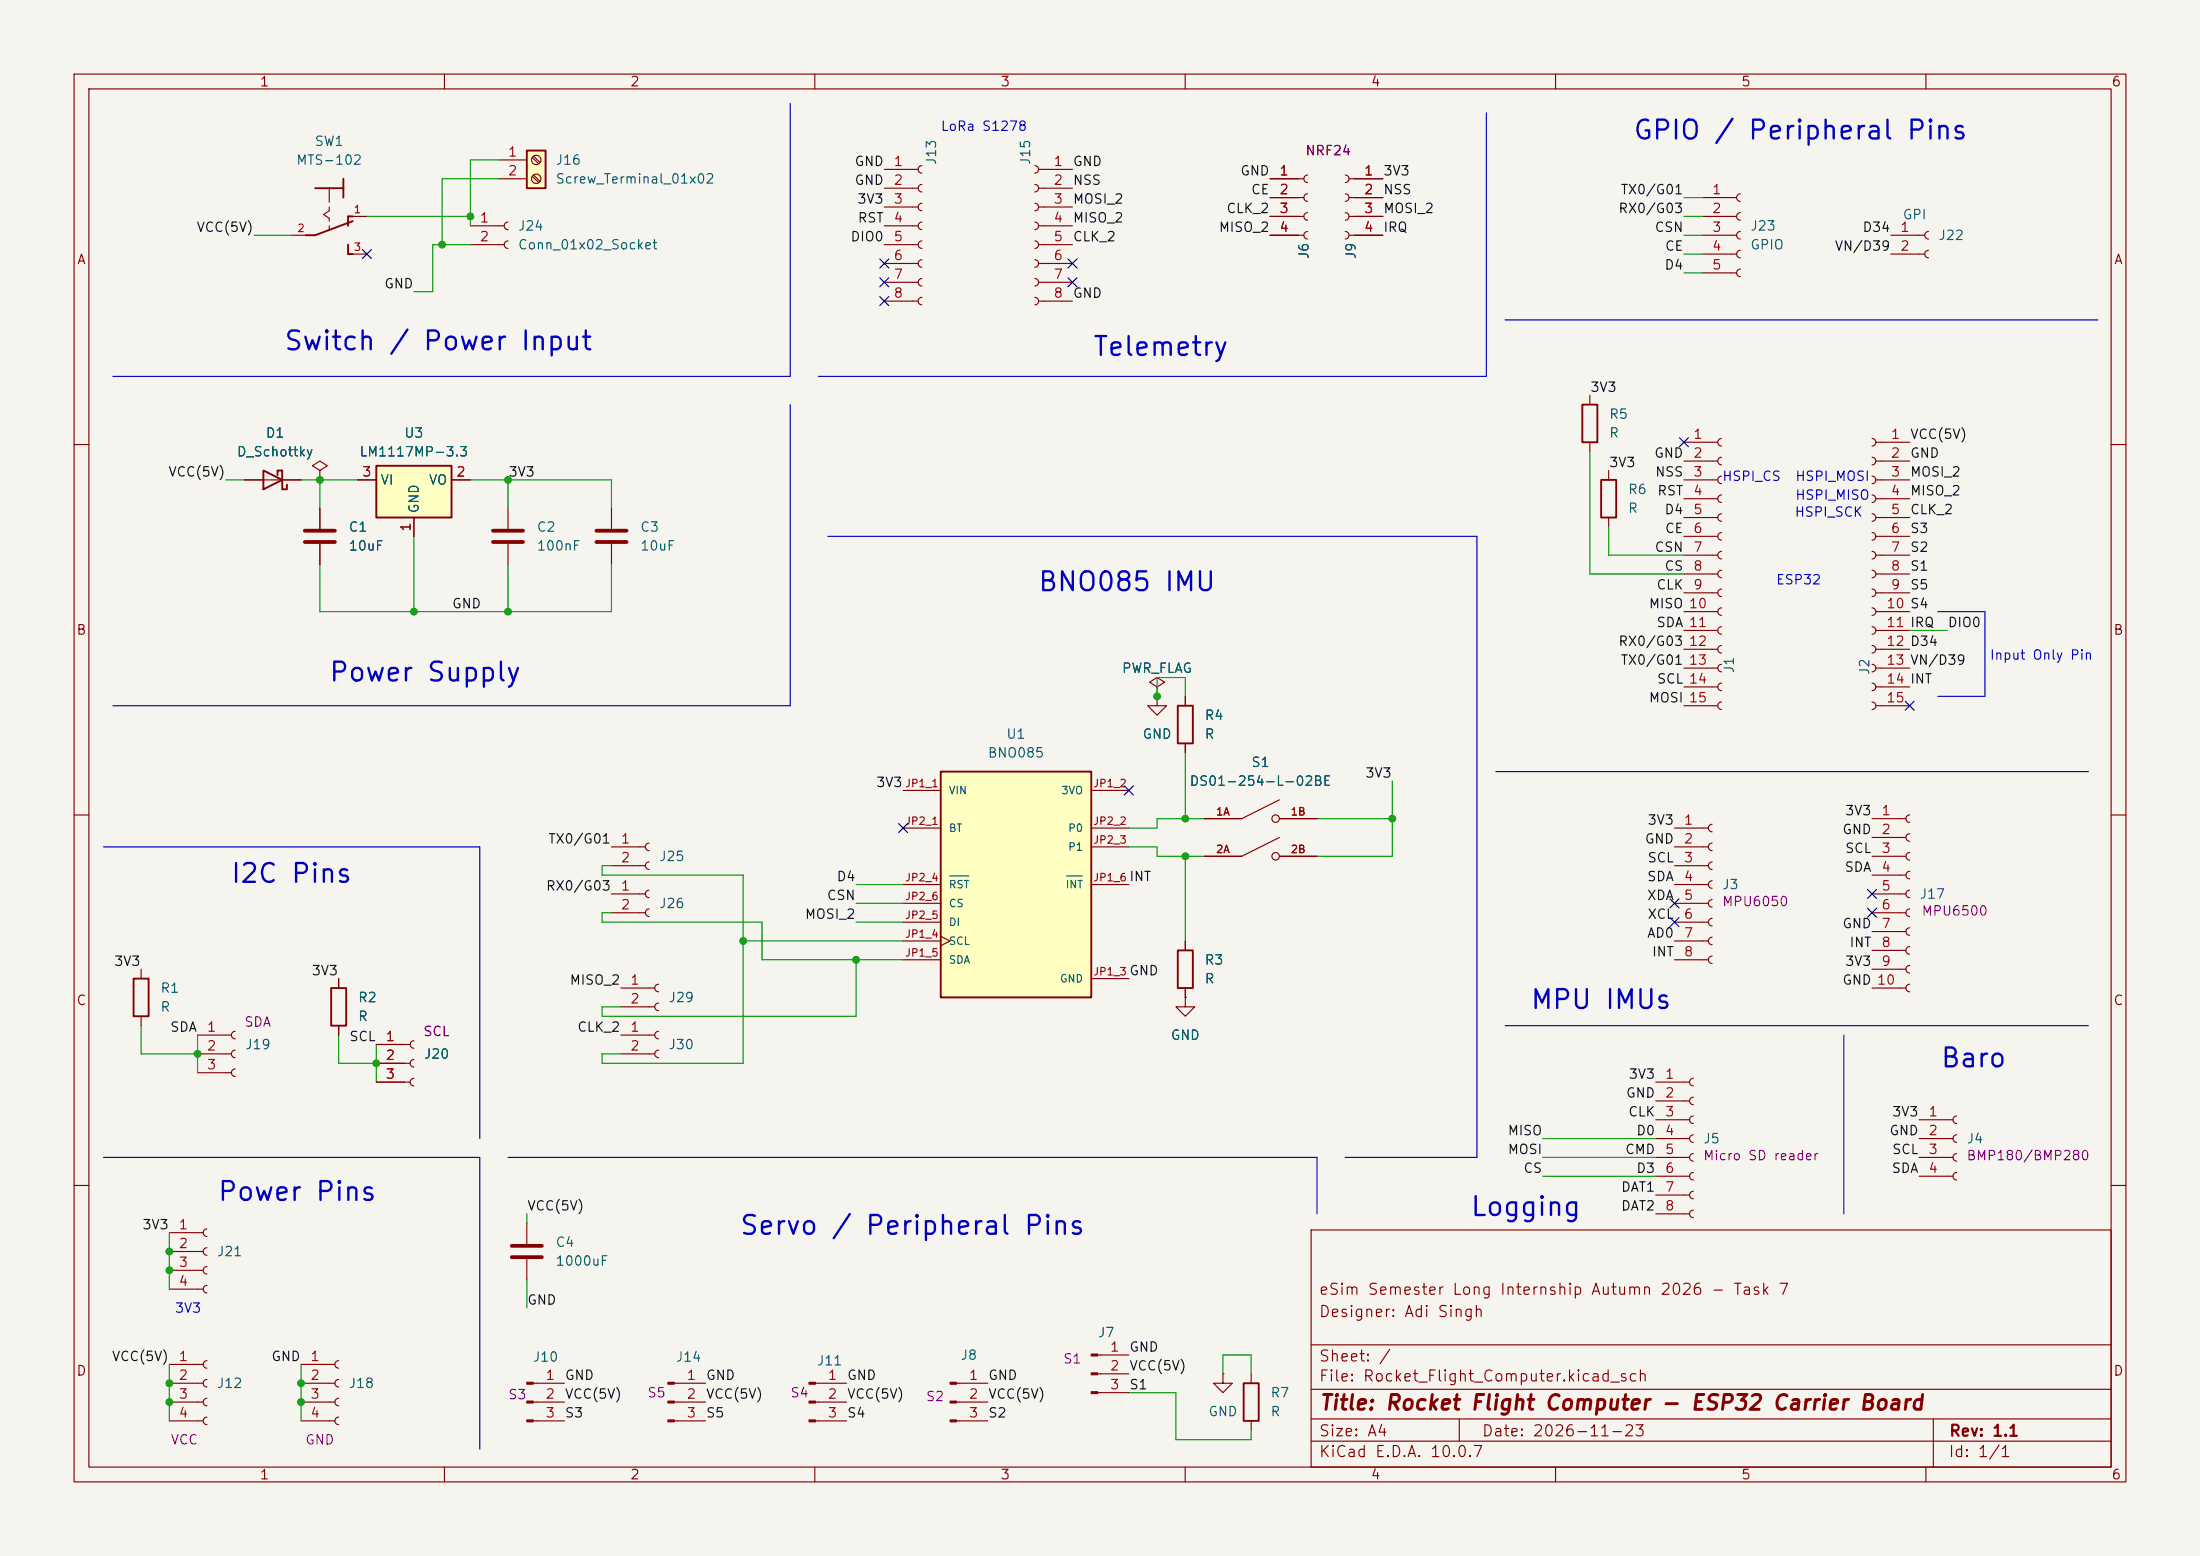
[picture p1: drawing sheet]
<svg xmlns="http://www.w3.org/2000/svg" width="297mm" height="210mm" viewBox="0 0 297 210" stroke-linecap="round" stroke-linejoin="round" font-family="sans-serif">
<path d="M0 0h297v210h-297z" fill="#f5f4ef" stroke="#f5f4ef" stroke-width=".14"/>
<g fill="none" stroke="#840000" stroke-width=".15">
<path d="M10 10h277v190h-277zM12 12h273v186h-273zM60 10v2M110 10v2M160 10v2M210 10v2M260 10v2M39.4 31.8h2.5M44.4 25.4v1.9M44.4 27.9v.5l-.7 .6 .7 .5v.3M44.4 30.5v.6M47 29.2h2.5"/>
<path d="M47 34.3h2.5M63.5 30.5h4.6M63.5 33h4.6M68.6 30a.51 .51 0 0 0-.5 .5 .51 .51 0 0 0 .5 .5M68.6 32.5a.51 .51 0 0 0-.5 .5 .51 .51 0 0 0 .5 .5M181.6 23.6a.51 .51 0 0 1 .5 .5 .51 .51 0 0 1-.5 .5M181.6 26.2a.51 .51 0 0 1 .5 .5 .51 .51 0 0 1-.5 .5M181.6 28.7a.51 .51 0 0 1 .5 .5 .51 .51 0 0 1-.5 .5M181.6 31.2a.51 .51 0 0 1 .5 .6 .51 .51 0 0 1-.5 .5M182.1 29.2h4.6M182.1 31.8h4.6M182.1 24.1h4.6"/>
<path d="M182.1 26.7h4.6M10 60h2M217.2 63.5v1.3M217.2 69.9v1.2M285 60h2M10 110h2M226.1 111.8h4.5M226.1 114.3h4.5M226.1 116.8h4.5M226.1 119.4h4.5M231.1 111.3a.51 .51 0 0 0-.5 .5 .51 .51 0 0 0 .5 .5M231.1 113.8a.51 .51 0 0 0-.5 .5 .51 .51 0 0 0 .5 .5"/>
<path d="M231.1 116.3a.51 .51 0 0 0-.5 .5 .51 .51 0 0 0 .5 .5M231.1 118.9a.51 .51 0 0 0-.5 .5 .51 .51 0 0 0 .5 .5M285 110h2M226.1 121.9h4.5M226.1 124.5h4.5M226.1 127h4.5M226.1 129.5h4.5M231.1 121.4a.51 .51 0 0 0-.5 .5 .51 .51 0 0 0 .5 .5M231.1 124a.51 .51 0 0 0-.5 .5 .51 .51 0 0 0 .5 .5M231.1 126.5a.51 .51 0 0 0-.5 .5 .51 .51 0 0 0 .5 .5M231.1 129a.51 .51 0 0 0-.5 .5 .51 .51 0 0 0 .5 .5M10 160h2"/>
<path d="M177 166h108v32h-108zM285 160h2M60 198v2M110 198v2M160 198v2M168.9 185.4v1.3M168.9 191.8v1.2M177 194.5h108M177 191.5h108M177 187.5h108M177 181.5h108M197 191.5v3"/>
<path d="M210 198v2M260 198v2M261 191.5v6.5"/>
</g>
<path d="M42.5 25.4h3.9M46.4 24.1v2.6M47 33v1.3h.6M47.6 29.2h-.6v1.3M47.6 29.8l-5.1 2h-1.2M216.2 64.8h2v5.1h-2zM167.9 186.7h2v5.1h-2z" fill="none" stroke="#840000" stroke-width=".25"/>
<path d="M71.1 20.3h2.6v5.1h-2.6z" fill="#ffffc2"/>
<path d="M71.1 20.3h2.6v5.1h-2.6zM213.6 54.6h2v5.1h-2zM159 95.3h2v5h-2zM18 132.1h2.1v5.1h-2.1zM44.7 133.4h2v5h-2z" fill="none" stroke="#840000" stroke-width=".25"/>
<g fill="none" stroke="#840000" stroke-width=".15">
<path d="M67.3 21.6h3.8M67.3 24.1h3.8M71.9 21.3l.8 .8M71.9 23.8l.8 .8M72 21.1l.9 .8M72 23.6l.9 .9M171.4 24.1h4.6M171.4 31.8h4.6M171.4 26.7h4.6M171.4 29.2h4.6M176.5 23.6a.51 .51 0 0 0-.5 .5 .51 .51 0 0 0 .5 .5M176.5 26.2a.51 .51 0 0 0-.5 .5 .51 .51 0 0 0 .5 .5"/>
<path d="M176.5 28.7a.51 .51 0 0 0-.5 .5 .51 .51 0 0 0 .5 .5M176.5 31.2a.51 .51 0 0 0-.5 .6 .51 .51 0 0 0 .5 .5M229.9 31.8h4.5M229.9 34.3h4.5M229.9 26.7h4.5M229.9 29.2h4.5M229.9 36.8h4.5M234.9 26.2a.51 .51 0 0 0-.5 .5 .51 .51 0 0 0 .5 .5M234.9 28.7a.51 .51 0 0 0-.5 .5 .51 .51 0 0 0 .5 .5M234.9 31.2a.51 .51 0 0 0-.5 .6 .51 .51 0 0 0 .5 .5M234.9 33.8a.51 .51 0 0 0-.5 .5 .51 .51 0 0 0 .5 .5M234.9 36.3a.51 .51 0 0 0-.5 .5 .51 .51 0 0 0 .5 .5"/>
<path d="M255.3 31.8h4.5M255.3 34.3h4.5M260.3 31.2a.51 .51 0 0 0-.5 .6 .51 .51 0 0 0 .5 .5M260.3 33.8a.51 .51 0 0 0-.5 .5 .51 .51 0 0 0 .5 .5M214.6 53.3v1.3M214.6 59.7v1.3M227.3 59.7h4.6M232.4 59.2a.51 .51 0 0 0-.5 .5 .51 .51 0 0 0 .5 .5M252.7 59.2a.51 .51 0 0 1 .5 .5 .51 .51 0 0 1-.5 .5M253.2 59.7h4.6M227.3 62.2h4.6M227.3 64.8h4.6"/>
<path d="M227.3 67.3h4.6M227.3 69.9h4.6M227.3 72.4h4.6M227.3 74.9h4.6M227.3 77.5h4.6M232.4 61.7a.51 .51 0 0 0-.5 .5 .51 .51 0 0 0 .5 .5M232.4 64.3a.51 .51 0 0 0-.5 .5 .51 .51 0 0 0 .5 .5M232.4 66.8a.51 .51 0 0 0-.5 .5 .51 .51 0 0 0 .5 .5M232.4 69.3a.51 .51 0 0 0-.5 .6 .51 .51 0 0 0 .5 .5M232.4 71.9a.51 .51 0 0 0-.5 .5 .51 .51 0 0 0 .5 .5M232.4 74.4a.51 .51 0 0 0-.5 .5 .51 .51 0 0 0 .5 .5M232.4 77a.51 .51 0 0 0-.5 .5 .51 .51 0 0 0 .5 .5"/>
<path d="M232.4 79.5a.51 .51 0 0 0-.5 .5 .51 .51 0 0 0 .5 .5M252.7 61.7a.51 .51 0 0 1 .5 .5 .51 .51 0 0 1-.5 .5M252.7 64.3a.51 .51 0 0 1 .5 .5 .51 .51 0 0 1-.5 .5M252.7 66.8a.51 .51 0 0 1 .5 .5 .51 .51 0 0 1-.5 .5M252.7 69.3a.51 .51 0 0 1 .5 .6 .51 .51 0 0 1-.5 .5M252.7 71.9a.51 .51 0 0 1 .5 .5 .51 .51 0 0 1-.5 .5M252.7 74.4a.51 .51 0 0 1 .5 .5 .51 .51 0 0 1-.5 .5M252.7 77a.51 .51 0 0 1 .5 .5 .51 .51 0 0 1-.5 .5M252.7 79.5a.51 .51 0 0 1 .5 .5 .51 .51 0 0 1-.5 .5M253.2 62.2h4.6M253.2 64.8h4.6M253.2 67.3h4.6"/>
<path d="M253.2 69.9h4.6M253.2 72.4h4.6M253.2 74.9h4.6M253.2 77.5h4.6M156.2 94v1.3h1.3l-1.3 1.2-1.3-1.2h1.3M156.2 94h.1M156.2 92.7l1-.6-1-.7-1 .7 1 .6v1.3M160 94v1.3M227.3 80h4.6M227.3 82.6h4.6M227.3 85.1h4.6M227.3 87.6h4.6"/>
<path d="M227.3 90.2h4.6M227.3 92.7h4.6M227.3 95.3h4.6M232.4 82a.51 .51 0 0 0-.5 .6 .51 .51 0 0 0 .5 .5M232.4 84.6a.51 .51 0 0 0-.5 .5 .51 .51 0 0 0 .5 .5M232.4 87.1a.51 .51 0 0 0-.5 .5 .51 .51 0 0 0 .5 .5M232.4 89.7a.51 .51 0 0 0-.5 .5 .51 .51 0 0 0 .5 .5M232.4 92.2a.51 .51 0 0 0-.5 .5 .51 .51 0 0 0 .5 .5M232.4 94.7a.51 .51 0 0 0-.5 .6 .51 .51 0 0 0 .5 .5M252.7 82a.51 .51 0 0 1 .5 .6 .51 .51 0 0 1-.5 .5M252.7 84.6a.51 .51 0 0 1 .5 .5 .51 .51 0 0 1-.5 .5M252.7 87.1a.51 .51 0 0 1 .5 .5 .51 .51 0 0 1-.5 .5"/>
<path d="M252.7 89.7a.51 .51 0 0 1 .5 .5 .51 .51 0 0 1-.5 .5M252.7 92.2a.51 .51 0 0 1 .5 .5 .51 .51 0 0 1-.5 .5M252.7 94.7a.51 .51 0 0 1 .5 .6 .51 .51 0 0 1-.5 .5M253.2 80h4.6M253.2 82.6h4.6M253.2 85.1h4.6M253.2 87.6h4.6M253.2 90.2h4.6M253.2 92.7h4.6M253.2 95.3h4.6M160 100.3v1.3M19 130.8v1.3"/>
<path d="M19 137.2v1.2M26.7 139.7h4.5M31.7 139.2a.51 .51 0 0 0-.5 .5 .51 .51 0 0 0 .5 .5M45.7 132.1v1.3M45.7 138.4v1.3M160 134.6v1.3h1.3l-1.3 1.3-1.3-1.3h1.3M160 134.6h.1M26.7 142.2h4.5M26.7 144.8h4.5M31.7 141.7a.51 .51 0 0 0-.5 .5 .51 .51 0 0 0 .5 .5M31.7 144.3a.51 .51 0 0 0-.5 .5 .51 .51 0 0 0 .5 .5M50.8 141h4.6"/>
<path d="M50.8 143.5h4.6M50.8 146.1h4.6M55.9 140.5a.51 .51 0 0 0-.5 .5 .51 .51 0 0 0 .5 .5M55.9 143a.51 .51 0 0 0-.5 .5 .51 .51 0 0 0 .5 .5M55.9 145.5a.51 .51 0 0 0-.5 .6 .51 .51 0 0 0 .5 .5M22.9 166.4h4.5M22.9 168.9h4.5M22.9 171.5h4.5M22.9 174h4.5M27.9 165.9a.51 .51 0 0 0-.5 .5 .51 .51 0 0 0 .5 .5M27.9 168.4a.51 .51 0 0 0-.5 .5 .51 .51 0 0 0 .5 .5M27.9 170.9a.51 .51 0 0 0-.5 .6 .51 .51 0 0 0 .5 .5"/>
<path d="M27.9 173.5a.51 .51 0 0 0-.5 .5 .51 .51 0 0 0 .5 .5M71.1 165.1v2.8M71.1 169.9v2.8M22.9 184.2h4.5M22.9 186.7h4.5M22.9 189.2h4.5M22.9 191.8h4.5M27.9 183.6a.51 .51 0 0 0-.5 .6 .51 .51 0 0 0 .5 .5M27.9 186.2a.51 .51 0 0 0-.5 .5 .51 .51 0 0 0 .5 .5M27.9 188.7a.51 .51 0 0 0-.5 .5 .51 .51 0 0 0 .5 .5M27.9 191.3a.51 .51 0 0 0-.5 .5 .51 .51 0 0 0 .5 .5M40.6 184.2h4.6"/>
<path d="M40.6 186.7h4.6M40.6 189.2h4.6M40.6 191.8h4.6M45.7 183.6a.51 .51 0 0 0-.5 .6 .51 .51 0 0 0 .5 .5M45.7 186.2a.51 .51 0 0 0-.5 .5 .51 .51 0 0 0 .5 .5M45.7 188.7a.51 .51 0 0 0-.5 .5 .51 .51 0 0 0 .5 .5M45.7 191.3a.51 .51 0 0 0-.5 .5 .51 .51 0 0 0 .5 .5M72 186.7h4.2M72 189.2h4.2M72 191.8h4.2M91 186.7h4.2M91 189.2h4.2"/>
<path d="M91 191.8h4.2M110.1 186.7h4.2M110.1 189.2h4.2M110.1 191.8h4.2M129.1 186.7h4.2M129.1 189.2h4.2M129.1 191.8h4.2M148.2 182.9h4.2M148.2 185.4h4.2M148.2 188h4.2M165.1 185.4v1.3h1.3l-1.3 1.3-1.3-1.3h1.3M165.1 185.4h.1"/>
<circle cx="72.4" cy="21.6" r=".63"/>
<circle cx="72.4" cy="24.1" r=".63"/>
</g>
<path d="M69.1 168.1h4.1M69.1 169.7h4.1" fill="none" stroke="#840000" stroke-width=".51"/>
<g fill="#840000" stroke="#840000" stroke-width=".15">
<path d="M128.3 186.6h.8v.2h-.8z"/>
<path d="M128.3 189.1h.8v.3h-.8z"/>
<path d="M128.3 191.6h.8v.3h-.8z"/>
<path d="M109.2 186.6h.9v.2h-.9z"/>
<path d="M109.2 189.1h.9v.3h-.9z"/>
<path d="M109.2 191.6h.9v.3h-.9z"/>
<path d="M147.3 182.8h.9v.2h-.9z"/>
<path d="M147.3 185.3h.9v.2h-.9z"/>
<path d="M147.3 187.8h.9v.3h-.9z"/>
<path d="M71.1 186.6h.9v.2h-.9z"/>
<path d="M71.1 189.1h.9v.3h-.9z"/>
<path d="M71.1 191.6h.9v.3h-.9z"/>
<path d="M90.2 186.6h.8v.2h-.8z"/>
<path d="M90.2 189.1h.8v.3h-.8z"/>
<path d="M90.2 191.6h.8v.3h-.8z"/>
</g>
<path d="M127 104.1h20.3v30.5h-20.3z" fill="#ffffc2"/>
<path d="M127 104.1h20.3v30.5h-20.3zM159 128.3h2v5.1h-2z" fill="none" stroke="#840000" stroke-width=".25"/>
<g fill="none" stroke="#840000" stroke-width=".15">
<path d="M119.4 22.9h4.6M119.4 25.4h4.6M119.4 27.9h4.6M119.4 30.5h4.6M119.4 33h4.6M119.4 35.6h4.6M119.4 38.1h4.6M124.5 22.4a.51 .51 0 0 0-.5 .5 .51 .51 0 0 0 .5 .5M124.5 24.9a.51 .51 0 0 0-.5 .5 .51 .51 0 0 0 .5 .5M124.5 27.4a.51 .51 0 0 0-.5 .5 .51 .51 0 0 0 .5 .5M124.5 30a.51 .51 0 0 0-.5 .5 .51 .51 0 0 0 .5 .5M124.5 32.5a.51 .51 0 0 0-.5 .5 .51 .51 0 0 0 .5 .5"/>
<path d="M124.5 35.1a.51 .51 0 0 0-.5 .5 .51 .51 0 0 0 .5 .5M124.5 37.6a.51 .51 0 0 0-.5 .5 .51 .51 0 0 0 .5 .5M139.7 22.4a.51 .51 0 0 1 .5 .5 .51 .51 0 0 1-.5 .5M139.7 24.9a.51 .51 0 0 1 .5 .5 .51 .51 0 0 1-.5 .5M139.7 27.4a.51 .51 0 0 1 .5 .5 .51 .51 0 0 1-.5 .5M139.7 30a.51 .51 0 0 1 .5 .5 .51 .51 0 0 1-.5 .5M139.7 32.5a.51 .51 0 0 1 .5 .5 .51 .51 0 0 1-.5 .5M139.7 35.1a.51 .51 0 0 1 .5 .5 .51 .51 0 0 1-.5 .5M139.7 37.6a.51 .51 0 0 1 .5 .5 .51 .51 0 0 1-.5 .5M140.2 22.9h4.6M140.2 25.4h4.6M140.2 27.9h4.6"/>
<path d="M140.2 30.5h4.6M140.2 33h4.6M140.2 35.6h4.6M140.2 38.1h4.6M119.4 40.6h4.6M124.5 40.1a.51 .51 0 0 0-.5 .5 .51 .51 0 0 0 .5 .5M139.7 40.1a.51 .51 0 0 1 .5 .5 .51 .51 0 0 1-.5 .5M140.2 40.6h4.6M43.2 63.5l1-.6-1-.7-1 .7 1 .6v1.3M43.2 64.8h.1M68.6 68.6v2.8M68.6 73.4v2.8"/>
<path d="M82.5 68.6v2.8M82.5 73.4v2.8M82.5 114.3h4.6M82.5 116.8h4.6M87.6 113.8a.51 .51 0 0 0-.5 .5 .51 .51 0 0 0 .5 .5M87.6 116.3a.51 .51 0 0 0-.5 .5 .51 .51 0 0 0 .5 .5M121.9 106.7h5.1M121.9 119.4h5.1M121.9 111.8h5.1M147.3 106.7h5.1M147.3 119.4h5.1M147.3 111.8h5.1"/>
<path d="M147.3 114.3h5.1M172.7 108l-5.1 2.5h-5M172.7 110.5h5.1M172.7 113l-5.1 2.6h-5M172.7 115.6h5.1M252.7 110.5h4.6M252.7 113h4.6M252.7 115.6h4.6M252.7 118.1h4.6M257.8 110a.51 .51 0 0 0-.5 .5 .51 .51 0 0 0 .5 .5M257.8 112.5a.51 .51 0 0 0-.5 .5 .51 .51 0 0 0 .5 .5M257.8 115.1a.51 .51 0 0 0-.5 .5 .51 .51 0 0 0 .5 .5"/>
<path d="M257.8 117.6a.51 .51 0 0 0-.5 .5 .51 .51 0 0 0 .5 .5M82.5 120.7h4.6M82.5 123.2h4.6M83.8 139.7h4.6M83.8 133.4h4.6M83.8 135.9h4.6M87.6 120.1a.51 .51 0 0 0-.5 .6 .51 .51 0 0 0 .5 .5M87.6 122.7a.51 .51 0 0 0-.5 .5 .51 .51 0 0 0 .5 .5M88.9 139.2a.51 .51 0 0 0-.5 .5 .51 .51 0 0 0 .5 .5M88.9 132.8a.51 .51 0 0 0-.5 .6 .51 .51 0 0 0 .5 .5M88.9 135.4a.51 .51 0 0 0-.5 .5 .51 .51 0 0 0 .5 .5M121.9 127h5.1"/>
<path d="M121.9 129.5h5.1M121.9 124.5h5.1M121.9 121.9h5.1M127 126.4l1.3 .6-1.3 .6M147.3 132.1h5.1M160 127v1.3M160 133.4v1.2M252.7 120.7h4.6M252.7 123.2h4.6M252.7 133.4h4.6M252.7 125.7h4.6M252.7 128.3h4.6"/>
<path d="M252.7 130.8h4.6M257.8 120.1a.51 .51 0 0 0-.5 .6 .51 .51 0 0 0 .5 .5M257.8 122.7a.51 .51 0 0 0-.5 .5 .51 .51 0 0 0 .5 .5M257.8 125.2a.51 .51 0 0 0-.5 .5 .51 .51 0 0 0 .5 .5M257.8 127.8a.51 .51 0 0 0-.5 .5 .51 .51 0 0 0 .5 .5M257.8 130.3a.51 .51 0 0 0-.5 .5 .51 .51 0 0 0 .5 .5M257.8 132.8a.51 .51 0 0 0-.5 .6 .51 .51 0 0 0 .5 .5M83.8 142.2h4.6M88.9 141.7a.51 .51 0 0 0-.5 .5 .51 .51 0 0 0 .5 .5M223.5 146.1h4.6M223.5 148.6h4.6M223.5 151.1h4.6"/>
<path d="M223.5 153.7h4.6M223.5 156.2h4.6M223.5 158.8h4.6M228.6 145.5a.51 .51 0 0 0-.5 .6 .51 .51 0 0 0 .5 .5M228.6 148.1a.51 .51 0 0 0-.5 .5 .51 .51 0 0 0 .5 .5M228.6 150.6a.51 .51 0 0 0-.5 .5 .51 .51 0 0 0 .5 .5M228.6 153.2a.51 .51 0 0 0-.5 .5 .51 .51 0 0 0 .5 .5M228.6 155.7a.51 .51 0 0 0-.5 .5 .51 .51 0 0 0 .5 .5M228.6 158.2a.51 .51 0 0 0-.5 .6 .51 .51 0 0 0 .5 .5M259.1 151.1h4.6M259.1 153.7h4.6M259.1 156.2h4.6"/>
<path d="M259.1 158.8h4.6M264.2 150.6a.51 .51 0 0 0-.5 .5 .51 .51 0 0 0 .5 .5M264.2 153.2a.51 .51 0 0 0-.5 .5 .51 .51 0 0 0 .5 .5M264.2 155.7a.51 .51 0 0 0-.5 .5 .51 .51 0 0 0 .5 .5M264.2 158.2a.51 .51 0 0 0-.5 .6 .51 .51 0 0 0 .5 .5M223.5 161.3h4.6M223.5 163.8h4.6M228.6 160.8a.51 .51 0 0 0-.5 .5 .51 .51 0 0 0 .5 .5M228.6 163.3a.51 .51 0 0 0-.5 .5 .51 .51 0 0 0 .5 .5"/>
<circle cx="172.2" cy="110.5" r=".51"/>
<circle cx="172.2" cy="115.6" r=".51"/>
</g>
<path d="M128.2 118.2h2.6M144 118.2h2.1" fill="none" stroke="#006464" stroke-width=".15"/>
<path d="M66.5 71.6h4.1M66.5 73.2h4.1M80.5 71.6h4.1M80.5 73.2h4.1" fill="none" stroke="#840000" stroke-width=".51"/>
<path d="M50.8 62.9h10.2v7h-10.2z" fill="#ffffc2"/>
<path d="M35.6 63.5l2.5 1.3-2.5 1.2zM37.5 64.1v-.6h.6v2.5h.6v-.6M50.8 62.9h10.2v7h-10.2z" fill="none" stroke="#840000" stroke-width=".25"/>
<g fill="none" stroke="#840000" stroke-width=".15">
<path d="M171.4 24.1h3.9M171.4 26.7h3.9M171.4 29.2h3.9M171.4 31.8h3.9M182.9 24.1h3.8M182.9 26.7h3.8M182.9 29.2h3.8M182.9 31.8h3.8M33 64.8h7.6M43.2 64.8h.1M43.2 68.6v2.8M43.2 73.4v2.8"/>
<path d="M48.3 64.8h2.5M55.9 69.9v2.5M61 64.8h2.5M156.2 94h.1M160 94v1.3M160 100.3v1.3M162.6 110.5h5M162.6 115.6h5M172.7 110.5h5.1M172.7 115.6h5.1M45.7 132.1v1.3M45.7 138.4v1.3"/>
<path d="M160 134.6h.1M160 127v1.3M160 133.4v1.2M50.8 141h3.8M50.8 143.5h3.8M50.8 146.1h3.8"/>
</g>
<path d="M41.1 71.6h4.1M41.1 73.2h4.1" fill="none" stroke="#840000" stroke-width=".51"/>
<path d="M106.7 14v36.8h-91.5M200.7 15.2v35.6h-90.2M106.7 54.6v40.7h-91.5M203.2 43.2h80M111.8 72.4h87.6v83.8h-17.8M261.6 82.6h6.4v11.4h-6.4M14 114.3h50.8v39.4M201.9 104.1h80M203.2 138.4h78.7M248.9 139.7v24.1M14 156.2h50.8v39.4M68.6 156.2h109.2v7.6" fill="none" stroke="#0000c2" stroke-width=".15"/>
<g fill="none" stroke="#009600" stroke-width=".15">
<path d="M34.3 31.8h5.1M49.5 29.2h14M63.5 33h-5.1v6.4h-2.5M67.3 21.6h-3.8v8.9M67.3 24.1h-7.6v8.9M227.3 31.8h2.6M227.3 29.2h2.6M227.3 36.8h2.6M227.3 34.3h2.6M227.3 26.7h2.6M30.5 64.8h2.5M40.6 64.8h7.7"/>
<path d="M43.2 76.2v6.4h39.3v-6.4M43.2 64.8v3.8M55.9 72.4v10.2M63.5 64.8h19v3.8M68.6 64.8v3.8M68.6 76.2v6.4M214.6 61v16.5h12.7M217.2 71.1v3.8h10.1M156.2 94v-2.6h3.8v2.6M257.8 85.1h5.1M82.5 116.8h-1.2v1.3h19v25.4h-19v-1.3h2.5M115.6 119.4h6.3"/>
<path d="M152.4 114.3h3.8v1.3h6.4M160 101.6v8.9M160 115.6v11.4M162.6 110.5h-6.4v1.3h-3.8M177.8 110.5h10.2M188 105.4v10.2h-10.2M19 138.4v3.8h7.7M26.7 139.7v5.1M45.7 139.7v3.8h5.1M82.5 123.2h-1.2v1.3h21.6v5h19M100.3 127h21.6M115.6 129.5v7.7h-34.3v-1.3h2.5"/>
<path d="M115.6 124.5h6.3M115.6 121.9h6.3M50.8 141v5.1M208.3 156.2h15.2M208.3 153.7h15.2M208.3 158.8h15.2M22.9 166.4v7.6M71.1 163.8v1.3M71.1 172.7v3.8M22.9 184.2v7.6M40.6 184.2v7.6M152.4 188h6.3v6.3h10.2v-1.3"/>
<path d="M165.1 185.4v-2.5h3.8v2.5"/>
</g>
<g fill="none" stroke="#000084" stroke-width=".15">
<path d="M48.9 33.7l1.2 1.2M50.1 33.7l-1.2 1.2M118.8 37.5l1.2 1.2M118.8 35l1.2 1.2M120 37.5l-1.2 1.2M120 35l-1.2 1.2M144.2 35l1.2 1.2M144.2 37.5l1.2 1.2M145.4 35l-1.2 1.2M145.4 37.5l-1.2 1.2M118.8 40l1.2 1.2M120 40l-1.2 1.2"/>
<path d="M226.7 59.1l1.2 1.2M227.9 59.1l-1.2 1.2M257.2 94.6l1.2 1.3M258.4 94.6l-1.2 1.3M121.3 111.2l1.2 1.2M122.5 111.2l-1.2 1.2M151.8 106.1l1.2 1.2M153 106.1l-1.2 1.2M225.5 121.3l1.2 1.2M225.5 123.9l1.2 1.2M226.7 121.3l-1.2 1.2M226.7 123.9l-1.2 1.2"/>
<path d="M252.1 122.6l1.2 1.2M252.1 120l1.2 1.3M253.3 122.6l-1.2 1.2M253.3 120l-1.2 1.3"/>
</g>
<g fill="#009600" stroke="#009600" stroke-width=".14">
<circle cx="115.6" cy="129.5" r=".46"/>
<circle cx="100.3" cy="127" r=".46"/>
<circle cx="188" cy="110.5" r=".46"/>
<circle cx="68.6" cy="64.8" r=".46"/>
<circle cx="59.7" cy="33" r=".46"/>
<circle cx="63.5" cy="29.2" r=".46"/>
<circle cx="22.9" cy="168.9" r=".46"/>
<circle cx="26.7" cy="142.2" r=".46"/>
<circle cx="40.6" cy="189.2" r=".46"/>
<circle cx="40.6" cy="186.7" r=".46"/>
<circle cx="22.9" cy="186.7" r=".46"/>
<circle cx="22.9" cy="189.2" r=".46"/>
<circle cx="22.9" cy="171.5" r=".46"/>
<circle cx="50.8" cy="143.5" r=".46"/>
<circle cx="55.9" cy="82.6" r=".46"/>
<circle cx="43.2" cy="64.8" r=".46"/>
<circle cx="68.6" cy="82.6" r=".46"/>
<circle cx="160" cy="115.6" r=".46"/>
<circle cx="160" cy="110.5" r=".46"/>
<circle cx="156.2" cy="94" r=".46"/>
</g>
<g font-size="2.5" fill="#0000c2">
<text x="220.3" y="19.5">GPIO / Peripheral Pins</text>
<text x="38.2" y="47.9">Switch / Power Input</text>
<text x="147.4" y="48.7">Telemetry</text>
<text x="140" y="80.4">BNO085 IMU</text>
<text x="44.3" y="92.6">Power Supply</text>
<text x="31" y="119.8">I2C Pins</text>
<text x="206.5" y="136.8">MPU IMUs</text>
<text x="261.8" y="144.7">Baro</text>
<text x="29.2" y="162.7">Power Pins</text>
<text x="99.7" y="167.3">Servo / Peripheral Pins</text>
<text x="198.4" y="164.7">Logging</text>
</g>
<text font-size="2" fill="#840000" x="178" y="190.8">Title: Rocket Flight Computer - ESP32 Carrier Board</text>
<g font-size="1.5" fill="#840000">
<text x="178" y="178.1">Designer: Adi Singh</text>
<text x="178" y="175.1">eSim Semester Long Internship Autumn 2026 - Task 7</text>
<text x="178" y="184.1">Sheet: /</text>
<text x="178" y="186.8">File: Rocket_Flight_Computer.kicad_sch</text>
<text x="178" y="197">KiCad E.D.A. 10.0.7</text>
<text x="178" y="194.2">Size: A4</text>
<text x="200" y="194.2">Date: 2026-11-23</text>
<text x="263" y="197">Id: 1/1</text>
<text x="263" y="194.2">Rev: 1.1</text>
</g>
<g font-size="1.3" fill="#840000">
<text x="35" y="12">1</text>
<text x="85" y="12">2</text>
<text x="135" y="12">3</text>
<text x="185" y="12">4</text>
<text x="235" y="12">5</text>
<text x="285" y="12">6</text>
<text x="10.3" y="36">A</text>
<text x="285.3" y="36">A</text>
<text x="10.2" y="86">B</text>
<text x="285.2" y="86">B</text>
<text x="10.2" y="136">C</text>
<text x="285.2" y="136">C</text>
<text x="10.2" y="186">D</text>
<text x="285.2" y="186">D</text>
<text x="35" y="200">1</text>
<text x="85" y="200">2</text>
<text x="135" y="200">3</text>
<text x="185" y="200">4</text>
<text x="235" y="200">5</text>
<text x="285" y="200">6</text>
</g>
<g font-size="1.3" fill="#0000c2">
<text x="126.9" y="18">LoRa S1278</text>
<text x="232.4" y="65.2">HSPI_CS</text>
<text x="242.3" y="65.2">HSPI_MOSI</text>
<text x="242.2" y="70.1">HSPI_SCK</text>
<text x="242.3" y="67.8">HSPI_MISO</text>
<text x="239.7" y="79.2">ESP32</text>
<text x="268.5" y="89.4">Input Only Pin</text>
<text x="23.5" y="177.5">3V3</text>
</g>
<g font-size="1.3" fill="#006464">
<text x="39.9" y="22.6">MTS-102</text>
<text x="42.4" y="20">SW1</text>
<text x="74.9" y="22.6">J16</text>
<text x="126.7" y="22.4" transform="rotate(-90 126.7 22.4)">J13</text>
<text x="139.4" y="22.4" transform="rotate(-90 139.4 22.4)">J15</text>
<text x="74.9" y="25.1">Screw_Terminal_01x02</text>
<text x="256.8" y="29.9">GPI</text>
<text x="69.8" y="31.4">J24</text>
<text x="69.8" y="34">Conn_01x02_Socket</text>
<text x="177" y="35.1" transform="rotate(-90 177 35.1)">J6</text>
<text x="183.3" y="35.1" transform="rotate(-90 183.3 35.1)">J9</text>
<text x="236.2" y="31.4">J23</text>
<text x="236.2" y="34">GPIO</text>
<text x="261.6" y="32.7">J22</text>
<text x="35.8" y="59.4">D1</text>
<text x="54.5" y="59.4">U3</text>
<text x="217.2" y="56.8">R5</text>
<text x="217.2" y="59.4">R</text>
<text x="31.9" y="61.9">D_Schottky</text>
<text x="48.4" y="61.9">LM1117MP-3.3</text>
<text x="51.3" y="65.7">VI</text>
<text x="57.8" y="65.7">VO</text>
<text x="56.8" y="69.4" transform="rotate(-90 56.8 69.4)">GND</text>
<text x="219.7" y="67">R6</text>
<text x="219.7" y="69.5">R</text>
<text x="47" y="72.1">C1</text>
<text x="47" y="74.6">10uF</text>
<text x="72.4" y="72.1">C2</text>
<text x="72.4" y="74.6">100nF</text>
<text x="86.3" y="72.1">C3</text>
<text x="86.3" y="74.6">10uF</text>
<text x="151.4" y="91.1">PWR_FLAG</text>
<text x="234.4" y="90.9" transform="rotate(-90 234.4 90.9)">J1</text>
<text x="252.7" y="91.2" transform="rotate(-90 252.7 91.2)">J2</text>
<text x="135.8" y="100">U1</text>
<text x="154.1" y="100">GND</text>
<text x="162.5" y="97.5">R4</text>
<text x="162.5" y="100">R</text>
<text x="133.3" y="102.6">BNO085</text>
<text x="160.5" y="106.4">DS01-254-L-02BE</text>
<text x="168.8" y="103.8">S1</text>
<text x="88.9" y="116.5">J25</text>
<text x="88.9" y="122.9">J26</text>
<text x="232.4" y="120.3">J3</text>
<text x="259.1" y="121.6">J17</text>
<text x="162.5" y="130.5">R3</text>
<text x="21.6" y="134.3">R1</text>
<text x="21.6" y="136.9">R</text>
<text x="48.2" y="135.6">R2</text>
<text x="90.2" y="135.6">J29</text>
<text x="162.5" y="133">R</text>
<text x="33" y="141.9">J19</text>
<text x="48.2" y="138.1">R</text>
<text x="57.1" y="143.2">J20</text>
<text x="90.2" y="141.9">J30</text>
<text x="158" y="140.7">GND</text>
<text x="229.9" y="154.6">J5</text>
<text x="265.4" y="154.6">J4</text>
<text x="29.2" y="169.9">J21</text>
<text x="74.9" y="168.6">C4</text>
<text x="74.9" y="171.1">1000uF</text>
<text x="71.8" y="184.1">J10</text>
<text x="91.1" y="184.1">J14</text>
<text x="110.2" y="184.6">J11</text>
<text x="129.6" y="183.8">J8</text>
<text x="148.1" y="180.8">J7</text>
<text x="29.2" y="187.7">J12</text>
<text x="47" y="187.7">J18</text>
<text x="163" y="191.5">GND</text>
<text x="171.4" y="188.9">R7</text>
<text x="171.4" y="191.5">R</text>
</g>
<g font-size="1.3" fill="#a90000">
<text x="68.5" y="21.5">1</text>
<text x="68.5" y="24">2</text>
<text x="120.6" y="22.7">1</text>
<text x="142.1" y="22.7">1</text>
<text x="172.6" y="24">1</text>
<text x="184.1" y="24">1</text>
<text x="120.6" y="25.3">2</text>
<text x="120.6" y="27.8">3</text>
<text x="142.1" y="25.3">2</text>
<text x="142.1" y="27.8">3</text>
<text x="172.6" y="26.5">2</text>
<text x="172.6" y="29.1">3</text>
<text x="184.1" y="26.5">2</text>
<text x="184.1" y="29.1">3</text>
<text x="231" y="26.5">1</text>
<text x="231" y="29.1">2</text>
<text x="64.7" y="30.3">1</text>
<text x="64.7" y="32.9">2</text>
<text x="120.6" y="30.3">4</text>
<text x="120.6" y="32.9">5</text>
<text x="120.6" y="35.4">6</text>
<text x="142.1" y="30.3">4</text>
<text x="142.1" y="32.9">5</text>
<text x="142.1" y="35.4">6</text>
<text x="172.6" y="31.6">4</text>
<text x="184.1" y="31.6">4</text>
<text x="231" y="31.6">3</text>
<text x="231" y="34.2">4</text>
<text x="256.4" y="31.6">1</text>
<text x="256.4" y="34.2">2</text>
<text x="120.6" y="38">7</text>
<text x="120.6" y="40.5">8</text>
<text x="142.1" y="38">7</text>
<text x="142.1" y="40.5">8</text>
<text x="231" y="36.7">5</text>
<text x="228.5" y="59.6">1</text>
<text x="255.2" y="59.6">1</text>
<text x="48.8" y="64.6">3</text>
<text x="61.5" y="64.6">2</text>
<text x="228.5" y="62.1">2</text>
<text x="228.5" y="64.6">3</text>
<text x="255.2" y="62.1">2</text>
<text x="255.2" y="64.6">3</text>
<text x="55.7" y="71.9" transform="rotate(-90 55.7 71.9)">1</text>
<text x="228.5" y="67.2">4</text>
<text x="228.5" y="69.7">5</text>
<text x="255.2" y="67.2">4</text>
<text x="255.2" y="69.7">5</text>
<text x="228.5" y="72.3">6</text>
<text x="228.5" y="74.8">7</text>
<text x="228.5" y="77.3">8</text>
<text x="255.2" y="72.3">6</text>
<text x="255.2" y="74.8">7</text>
<text x="255.2" y="77.3">8</text>
<text x="228.5" y="79.9">9</text>
<text x="254.6" y="82.4">10 S4</text>
<text x="255.2" y="79.9">9</text>
<text x="227.9" y="87.5">12</text>
<text x="254.6" y="85">11 IRQ</text>
<text x="254.6" y="87.5">12 D34</text>
<text x="227.9" y="90">13</text>
<text x="254.6" y="90">13 VN/D39</text>
<text x="254.6" y="92.6">14 INT</text>
<text x="254.6" y="95.1">15</text>
<text x="227.2" y="111.6">1</text>
<text x="253.9" y="110.4">1</text>
<text x="253.9" y="112.9">2</text>
<text x="83.7" y="114.2">1</text>
<text x="83.7" y="116.7">2</text>
<text x="227.2" y="114.2">2</text>
<text x="227.2" y="116.7">3</text>
<text x="227.2" y="119.2">4</text>
<text x="253.9" y="115.4">3</text>
<text x="253.9" y="118">4</text>
<text x="83.7" y="120.5">1</text>
<text x="83.7" y="123.1">2</text>
<text x="227.2" y="121.8">5</text>
<text x="227.2" y="124.3">6</text>
<text x="253.9" y="120.5">5</text>
<text x="253.9" y="123.1">6</text>
<text x="253.9" y="125.6">7</text>
<text x="227.2" y="126.9">7</text>
<text x="227.2" y="129.4">8</text>
<text x="253.9" y="128.1">8</text>
<text x="253.9" y="130.7">9</text>
<text x="85" y="133.2">1</text>
<text x="85" y="135.8">2</text>
<text x="27.8" y="139.6">1</text>
<text x="27.8" y="142.1">2</text>
<text x="52" y="140.8">1</text>
<text x="52" y="143.4">2</text>
<text x="85" y="139.6">1</text>
<text x="85" y="142.1">2</text>
<text x="27.8" y="144.6">3</text>
<text x="52" y="145.9">3</text>
<text x="224.7" y="145.9">1</text>
<text x="224.7" y="148.5">2</text>
<text x="224.7" y="151">3</text>
<text x="224.7" y="153.5">4</text>
<text x="260.3" y="151">1</text>
<text x="260.3" y="153.5">2</text>
<text x="224.7" y="156.1">5</text>
<text x="224.7" y="158.6">6</text>
<text x="224.7" y="161.2">7</text>
<text x="260.3" y="156.1">3</text>
<text x="260.3" y="158.6">4</text>
<text x="24" y="166.2">1</text>
<text x="224.7" y="163.7">8</text>
<text x="24" y="168.8">2</text>
<text x="24" y="171.3">3</text>
<text x="24" y="173.9">4</text>
<text x="24" y="184">1</text>
<text x="41.8" y="184">1</text>
<text x="149.8" y="182.7">1</text>
<text x="149.8" y="185.3">2</text>
<text x="24" y="186.6">2</text>
<text x="24" y="189.1">3</text>
<text x="24" y="191.6">4</text>
<text x="41.8" y="186.6">2</text>
<text x="41.8" y="189.1">3</text>
<text x="41.8" y="191.6">4</text>
<text x="73.6" y="186.6">1</text>
<text x="73.6" y="189.1">2</text>
<text x="73.6" y="191.6">3</text>
<text x="92.6" y="186.6">1</text>
<text x="92.6" y="189.1">2</text>
<text x="92.6" y="191.6">3</text>
<text x="111.7" y="186.6">1</text>
<text x="111.7" y="189.1">2</text>
<text x="111.7" y="191.6">3</text>
<text x="130.7" y="186.6">1</text>
<text x="130.7" y="189.1">2</text>
<text x="130.7" y="191.6">3</text>
<text x="149.8" y="187.8">3</text>
</g>
<g font-size="1.3" fill="#0f0f0f">
<text x="115.3" y="22.7">GND</text>
<text x="144.8" y="22.7">GND</text>
<text x="115.3" y="25.3">GND</text>
<text x="115.6" y="27.8">3V3</text>
<text x="144.8" y="25.3">NSS</text>
<text x="144.8" y="27.8">MOSI_2</text>
<text x="165.5" y="29.1">CLK_2</text>
<text x="167.4" y="24">GND</text>
<text x="168.8" y="26.5">CE</text>
<text x="186.7" y="24">3V3</text>
<text x="186.7" y="26.5">NSS</text>
<text x="186.7" y="29.1">MOSI_2</text>
<text x="218.4" y="29.1">RX0/G03</text>
<text x="218.7" y="26.5">TX0/G01</text>
<text x="26.4" y="31.6">VCC(5V)</text>
<text x="114.7" y="32.9">DIO0</text>
<text x="115.7" y="30.4">RST</text>
<text x="144.8" y="32.9">CLK_2</text>
<text x="144.8" y="30.4">MISO_2</text>
<text x="164.4" y="31.6">MISO_2</text>
<text x="186.7" y="31.6">IRQ</text>
<text x="223.3" y="31.6">CSN</text>
<text x="224.7" y="34.2">CE</text>
<text x="247.6" y="34.2">VN/D39</text>
<text x="251.4" y="31.6">D34</text>
<text x="51.8" y="39.2">GND</text>
<text x="144.8" y="40.5">GND</text>
<text x="224.6" y="36.7">D4</text>
<text x="214.6" y="53.2">3V3</text>
<text x="257.8" y="59.6">VCC(5V)</text>
<text x="22.6" y="64.6">VCC(5V)</text>
<text x="68.6" y="64.6">3V3</text>
<text x="217.1" y="63.4">3V3</text>
<text x="223.2" y="62.1">GND</text>
<text x="223.4" y="64.6">NSS</text>
<text x="257.8" y="64.6">MOSI_2</text>
<text x="257.8" y="62.1">GND</text>
<text x="223.7" y="67.2">RST</text>
<text x="224.6" y="69.7">D4</text>
<text x="257.8" y="67.2">MISO_2</text>
<text x="257.8" y="69.7">CLK_2</text>
<text x="223.3" y="74.8">CSN</text>
<text x="224.6" y="77.3">CS</text>
<text x="224.7" y="72.3">CE</text>
<text x="257.8" y="77.3">S1</text>
<text x="257.8" y="72.3">S3</text>
<text x="257.8" y="74.8">S2</text>
<text x="60.9" y="82.4">GND</text>
<text x="222.5" y="82.4">MISO 10</text>
<text x="223.5" y="79.9">CLK</text>
<text x="257.8" y="79.9">S5</text>
<text x="218.4" y="87.5">RX0/G03</text>
<text x="223.5" y="85">SDA 11</text>
<text x="262.9" y="85">DIO0</text>
<text x="218.7" y="90">TX0/G01</text>
<text x="222.5" y="95.1">MOSI 15</text>
<text x="223.6" y="92.6">SCL 14</text>
<text x="118.2" y="106.6">3V3</text>
<text x="184.2" y="105.3">3V3</text>
<text x="222.3" y="111.6">3V3</text>
<text x="248.6" y="112.9">GND</text>
<text x="249" y="110.4">3V3</text>
<text x="73.9" y="114.2">TX0/G01</text>
<text x="112.9" y="119.3">D4</text>
<text x="152.4" y="119.3">INT</text>
<text x="222" y="114.2">GND</text>
<text x="222.3" y="119.3">SDA</text>
<text x="222.3" y="116.7">SCL</text>
<text x="248.9" y="118">SDA</text>
<text x="249" y="115.4">SCL</text>
<text x="73.6" y="120.5">RX0/G03</text>
<text x="108.6" y="124.3">MOSI_2</text>
<text x="111.5" y="121.8">CSN</text>
<text x="222.3" y="121.8">XDA</text>
<text x="222.3" y="124.3">XCL</text>
<text x="248.6" y="125.6">GND</text>
<text x="15.3" y="130.7">3V3</text>
<text x="42" y="132">3V3</text>
<text x="152.4" y="132">GND</text>
<text x="222.3" y="126.9">AD0</text>
<text x="222.9" y="129.4">INT</text>
<text x="249" y="130.7">3V3</text>
<text x="249.6" y="128.1">INT</text>
<text x="76.8" y="133.2">MISO_2</text>
<text x="248.6" y="133.2">GND 10</text>
<text x="22.9" y="139.6">SDA</text>
<text x="47.1" y="140.8">SCL</text>
<text x="77.8" y="139.6">CLK_2</text>
<text x="219.4" y="148.5">GND</text>
<text x="219.8" y="145.9">3V3</text>
<text x="203.5" y="153.5">MISO</text>
<text x="219.7" y="151">CLK</text>
<text x="220.8" y="153.5">D0</text>
<text x="255" y="153.5">GND</text>
<text x="255.3" y="151">3V3</text>
<text x="203.5" y="156.1">MOSI</text>
<text x="205.6" y="158.6">CS</text>
<text x="218.8" y="161.2">DAT1</text>
<text x="219.3" y="156.1">CMD</text>
<text x="220.8" y="158.6">D3</text>
<text x="255.3" y="158.6">SDA</text>
<text x="255.3" y="156.1">SCL</text>
<text x="19.1" y="166.2">3V3</text>
<text x="71.1" y="163.7">VCC(5V)</text>
<text x="218.8" y="163.7">DAT2</text>
<text x="71.1" y="176.4">GND</text>
<text x="15" y="184">VCC(5V)</text>
<text x="36.5" y="184">GND</text>
<text x="152.4" y="182.8">GND</text>
<text x="152.4" y="185.3">VCC(5V)</text>
<text x="76.2" y="189.1">VCC(5V)</text>
<text x="76.2" y="186.6">GND</text>
<text x="76.2" y="191.6">S3</text>
<text x="95.2" y="189.1">VCC(5V)</text>
<text x="95.2" y="191.6">S5</text>
<text x="95.2" y="186.6">GND</text>
<text x="114.3" y="186.6">GND</text>
<text x="114.3" y="191.6">S4</text>
<text x="114.3" y="189.1">VCC(5V)</text>
<text x="133.3" y="186.6">GND</text>
<text x="133.3" y="189.1">VCC(5V)</text>
<text x="133.3" y="191.6">S2</text>
<text x="152.4" y="187.8">S1</text>
</g>
<g font-size="1.3" fill="#840084">
<text x="176.1" y="21.3">NRF24</text>
<text x="232.4" y="122.6">MPU6050</text>
<text x="259.3" y="123.9">MPU6500</text>
<text x="32.9" y="138.9">SDA</text>
<text x="57" y="140.2">SCL</text>
<text x="229.8" y="156.9">Micro SD reader</text>
<text x="265.4" y="156.9">BMP180/BMP280</text>
<text x="143.4" y="184.4">S1</text>
<text x="68.5" y="189.2">S3</text>
<text x="87.3" y="188.9">S5</text>
<text x="106.6" y="188.9">S4</text>
<text x="124.9" y="189.4">S2</text>
<text x="23" y="195.3">VCC</text>
<text x="41.1" y="195.3">GND</text>
</g>
<g font-size="1" fill="#a90000">
<text x="47.7" y="29">1</text>
<text x="40.1" y="31.6">2</text>
<text x="47.7" y="34.1">3</text>
<text x="122.1" y="106.5">JP1_1</text>
<text x="147.5" y="106.5">JP1_2</text>
<text x="122.1" y="111.6">JP2_1</text>
<text x="147.5" y="111.6">JP2_2</text>
<text x="164.1" y="110.3">1A</text>
<text x="174.2" y="110.3">1B</text>
<text x="122.1" y="119.2">JP2_4</text>
<text x="147.5" y="119.2">JP1_6</text>
<text x="147.5" y="114.1">JP2_3</text>
<text x="164.1" y="115.4">2A</text>
<text x="174.2" y="115.4">2B</text>
<text x="122.1" y="124.3">JP2_5</text>
<text x="122.1" y="121.7">JP2_6</text>
<text x="122.1" y="126.8">JP1_4</text>
<text x="122.1" y="129.4">JP1_5</text>
<text x="147.5" y="131.9">JP1_3</text>
</g>
<g font-size="1" fill="#006464">
<text x="128" y="107.4">VIN</text>
<text x="143.2" y="107.4">3VO</text>
<text x="128" y="112.5">BT</text>
<text x="144.1" y="112.5">P0</text>
<text x="144.1" y="115.1">P1</text>
<text x="128" y="120.1">RST</text>
<text x="128" y="125.2">DI</text>
<text x="128" y="122.7">CS</text>
<text x="143.8" y="120.1">INT</text>
<text x="128" y="127.8">SCL</text>
<text x="128" y="130.3">SDA</text>
<text x="143" y="132.8">GND</text>
</g>
</svg>
